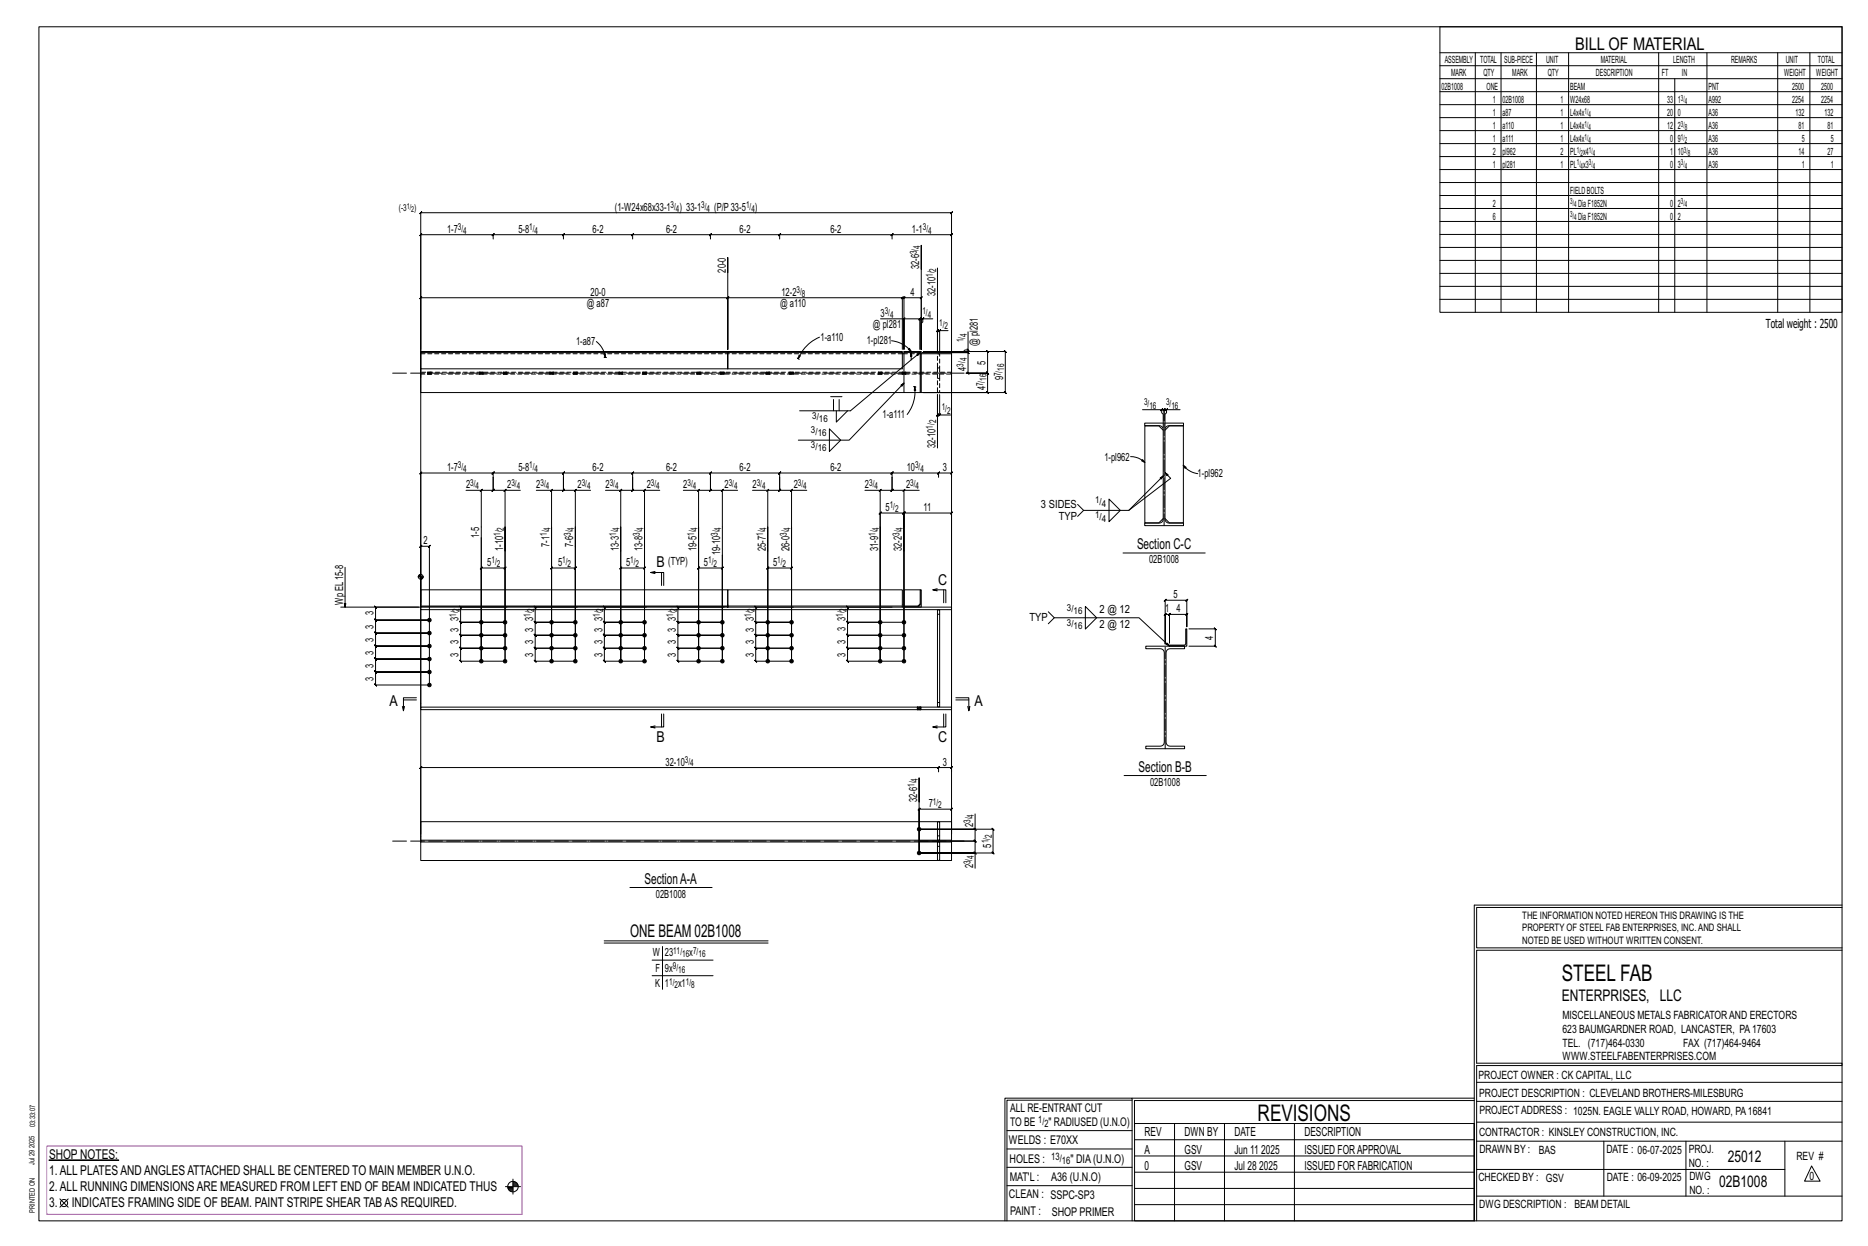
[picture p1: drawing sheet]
<svg xmlns="http://www.w3.org/2000/svg" width="914mm" height="610mm" viewBox="0 0 914 610" stroke-linecap="round" stroke-linejoin="round" font-family="sans-serif">
<g fill="#000" stroke="#000" stroke-width=".49">
<path d="M24 568h34z"/>
<circle cx="210" cy="303" r=".9"/>
<circle cx="210" cy="310" r=".9"/>
<circle cx="210" cy="316" r=".9"/>
<circle cx="236" cy="311" r=".9"/>
<circle cx="236" cy="317" r=".9"/>
<circle cx="236" cy="304" r=".9"/>
<circle cx="247" cy="311" r=".9"/>
<circle cx="247" cy="304" r=".9"/>
<circle cx="247" cy="317" r=".9"/>
<circle cx="270" cy="311" r=".9"/>
<circle cx="270" cy="304" r=".9"/>
<circle cx="270" cy="317" r=".9"/>
<circle cx="282" cy="311" r=".9"/>
<circle cx="282" cy="317" r=".9"/>
<circle cx="282" cy="304" r=".9"/>
<circle cx="304" cy="311" r=".9"/>
<circle cx="304" cy="317" r=".9"/>
<circle cx="304" cy="304" r=".9"/>
<circle cx="315" cy="304" r=".9"/>
<circle cx="315" cy="311" r=".9"/>
<circle cx="315" cy="317" r=".9"/>
<circle cx="342" cy="311" r=".9"/>
<circle cx="342" cy="317" r=".9"/>
<circle cx="342" cy="304" r=".9"/>
<circle cx="354" cy="304" r=".9"/>
<circle cx="354" cy="311" r=".9"/>
<circle cx="354" cy="317" r=".9"/>
<circle cx="376" cy="304" r=".9"/>
<circle cx="376" cy="317" r=".9"/>
<circle cx="376" cy="311" r=".9"/>
<circle cx="387" cy="311" r=".9"/>
<circle cx="387" cy="317" r=".9"/>
<circle cx="387" cy="304" r=".9"/>
<circle cx="431" cy="311" r=".9"/>
<circle cx="431" cy="304" r=".9"/>
<circle cx="431" cy="317" r=".9"/>
<circle cx="442" cy="311" r=".9"/>
<circle cx="442" cy="304" r=".9"/>
<circle cx="442" cy="317" r=".9"/>
<circle cx="210" cy="329" r=".9"/>
<circle cx="210" cy="335" r=".9"/>
<circle cx="210" cy="322" r=".9"/>
<circle cx="236" cy="323" r=".9"/>
<circle cx="247" cy="323" r=".9"/>
<circle cx="270" cy="323" r=".9"/>
<circle cx="282" cy="323" r=".9"/>
<circle cx="304" cy="323" r=".9"/>
<circle cx="315" cy="323" r=".9"/>
<circle cx="342" cy="323" r=".9"/>
<circle cx="354" cy="323" r=".9"/>
<circle cx="376" cy="323" r=".9"/>
<circle cx="387" cy="323" r=".9"/>
<circle cx="431" cy="323" r=".9"/>
<circle cx="442" cy="323" r=".9"/>
<circle cx="450" cy="406" r=".9"/>
<circle cx="450" cy="417" r=".9"/>
</g>
<g fill="none" stroke="#000" stroke-width=".49">
<path d="M19 13h883v584h-883zM705 13h197v140h-197zM705 26h197M705 32h197M705 39h197M722 26v127M735 26v127M752 26v127M768 26v127M812 26v127M820 39v114M836 26v127"/>
<path d="M870 26v127M886 26v127M705 45h197M705 51h197M705 58h197M705 64h197M705 70h197M705 77h197M705 83h197M705 89h197M705 96h197M241 117l1-3-1 1h-35v-1l-1 1h1v70"/>
<path d="M241 115h35h-1l1-1v3M242 114l-1 1zM276 115h34h-1l1-1v3M276 114l-1 1zM310 115h38h-1l1-1v3M310 114l-1 1zM348 115h34h-1l1-1v3M348 114l-1 1zM382 115h55h-1l1-1v3M382 114l-1 1zM437 115h29h-1l1-1v3M437 114l-1 1z"/>
<path d="M705 102h197M705 108h197M705 115h197M356 133v-7v45M451 132v-12v51v-13l1-1v-1h5M459 131v41v-10h-1l1-1v1h1M705 121h197M705 127h197M705 134h197M431 156h11v15v-25l1-1-1 1h9h-1l1-1v1v25M442 156h8l1-1-1 1v15v-15l1-1-1 1h2M443 155l-1 1z"/>
<path d="M452 155l-1 1zM705 140h197M705 146h197M206 172h150v1h-150zM206 173v7h236v-7M206 171v-25h-1l1-1v1h150l1-1-1 1v25v-25l1-1-1 1h86h-1l1-1v1v25M292 167a12 12 0 0 1 4 8M296 173v2zM296 175h.1M296 175h1M356 173v7zM356 172h86v1h-86z"/>
<path d="M390 175h1M391 175v1M391 174h1l-1 1zM401 165a19 19 0 0 0-10 10M436 167a14 14 0 0 1 10 5M442 173h.1M442 173h8v-1h-8v20h8M445 171v-1l1 2zM446 173v3l4-3M446 176l-30 25h-25M450 172h1v20h-1zM451 173h15v19h-15"/>
<path d="M452 172h40v-1l1 1h-1v20l1 1-1-1h-40h31l1 1-1-1v-9h1l-1-1v1h-10h10h1l-1-1v1v-11h1l-1-1v1zM460 161l-1 1zM464 162h-4v10M473 171l1 1zM474 171v2l-1-1 1 1h-23h23l-1-1 1 1v10l-1-1 1 1h-1M474 162v9h-2v1h-20M206 180v12h236M209 182h.1M209 183h.1M211 182h.1M211 183h.1M235 182h.1"/>
<path d="M235 183h.1M236 182h.1M236 183h.1M246 182h.1M246 183h.1M248 182h.1M248 183h.1M269 182h.1M269 183h.1M271 182h.1M271 183h.1M281 182h.1"/>
<path d="M281 183h.1M282 182h.1M282 183h.1M303 182h.1M303 183h.1M305 182h.1M305 183h.1M315 182h.1M315 183h.1M316 182h.1M316 183h.1M341 182h.1"/>
<path d="M341 183h.1M343 182h.1M343 183h.1M353 182h.1M353 183h.1M354 182h.1M354 183h.1M375 182h.1M375 183h.1M377 182h.1M377 183h.1M387 182h.1"/>
<path d="M387 183h.1M388 182h.1M388 183h.1M407 194h5M408 195v6M411 195v6M430 182h.1M430 183h.1M432 182h.1M432 183h.1M442 182h.1M442 183h.1"/>
<path d="M442 187l-26 28h-25M443 182h.1M443 183h.1M447 189h1M448 189v2zM448 189a18 18 0 0 1-4 14M448 189h.1M460 193v10h5M572 200l-1 1zM406 210l6 5-6 6zM409 201v6l6-6M460 203h-1l-1 1 1-1v-10v26"/>
<path d="M460 203l-1 1zM559 200h10v2v1v6M560 207h19v1h-8l-1 2v44l1 2h8v1h-19v-1h8l1-2v-44l-1-2h-8zM569 200l-1 1 1-1zM569 200h1l-1 1 1-1v6v-6l-1 1 1-1h1M569 210l-2-2h-7v48h7l2-2M570 210l2-2h7v48h-7l-2-2M578 200h-7v2l-1 1v6M228 240h8v83M236 240h-1l1-1zM241 234v6l1-1-1 1h-5M241 234v6l1-1-1 1h6"/>
<path d="M241 234l1-3-1 1v-1h-35l-1 1 1-1v66M241 231h35l-1 1 1-1v3M242 231l-1 1zM247 240l1-1-1 1zM255 240h-8v64M263 240h7v18M270 240h-1l1-1zM276 234v6v-1l-1 1h1h-6M276 234v6h-1l1-1v1h6M276 231h34l-1 1 1-1v3M276 231l-1 1zM282 240v-1l-1 1z"/>
<path d="M289 240h-7v18M296 240h8v18M304 239l-1 1zM310 234v6v-1l-1 1h1h-6M310 234v6h-1l1-1v1h5M310 231h38l-1 1 1-1v3M310 231l-1 1zM315 240l1-1zM323 240h-8v18M334 240h8v18M342 240h-1l1-1zM348 234v6v-1l-1 1h1h-6"/>
<path d="M348 234v6h-1l1-1v1h6M348 231h34l-1 1 1-1v3M348 231l-1 1zM354 240v-1l-1 1zM361 240h-7v83M368 240h8v18M376 240v-1l-1 1zM382 234v6v-1l-1 1h1h-6M382 234v6h-1l1-1v1h5M382 231h55l-1 1 1-1v3M382 231l-1 1zM387 240l1-1-1 1z"/>
<path d="M395 240h-8v18M423 240h8v18v-7h-1l1-1v1h11l1-1-1 1v7v-7l1-1-1 1h24h-1l1-1v1v45M431 240h-1l1-1zM437 234v6v-1l-1 1h1h-6M437 234v6h-1l1-1v1h5M437 231h22v1l1-1-1 3M437 231l-1 1zM443 239l-1 1zM450 240h-8v18M459 231h7l-1 1 1-1v3M460 231l-1 1zM553 223l4 1 3 2"/>
<path d="M559 225l1 1-1-1zM569 233l-16 17h-23l-3-3M570 231l3 3-20 16M579 228l2 1h-1zM579 228a11 11 0 0 0 7 4M270 258v65zM304 258v65zM342 258v65zM376 258v65zM431 258v65zM530 250l-3 3M543 244l5 6-5 5z"/>
<path d="M169 278v19M236 263v60v-45h-1l1-1v1h11l1-1-1 1v45M247 270v-12v65M321 280h-2M442 270v53zM550 271h40M205 282h2M205 282h.1M205 281v1M206 281v1M206 295v-28l-1 1 1-1h4v1l1-1h-1v68h-26v1l-1-1h1v-6l-1-1 1 1h26h-26l-1-1 1 1v-7v1l-1-1h1h26h-26v1l-1-1h1v-6v1l-1-1h1h26h-26v1l-1-1h1v-6l-1-1 1 1h26h-26l-1-1 1 1v-7v1l-1-1h1h26h-26v1l-1-1h1v-6v1l-1-1h1h21M206 296v-7h150v8h-150h260v1h-260v-1h-39"/>
<path d="M206 281v16M206 298v48M206 282v1M207 282v1M248 297h-23l1 1-1-1v7l1 1-1-1h22h-22l1 1-1-1v7v-1l1 1h-1h22h-22v-1l1 1h-1v6l1 1-1-1h22h-22l1 1-1-1v6l1 1-1-1h22M283 297h-21h-1l1 1v-1v7h-1l1 1v-1h20h-20h-1l1 1v-1v7l-1-1 1 1h20h-20l-1-1 1 1v6h-1l1 1v-1h20h-20h-1l1 1v-1v6h-1l1 1v-1h20M316 297h-20h-1l1 1v-1v7h-1l1 1v-1h19h-19h-1l1 1v-1v7l-1-1 1 1h19h-19l-1-1 1 1v6h-1l1 1v-1h19h-19h-1l1 1v-1v6h-1l1 1v-1h19M321 281l-2-1h6v6M324 280v6M354 297h-22h-1l1 1v-1v7h-1l1 1v-1h22h-22h-1l1 1v-1v7l-1-1 1 1h22h-22l-1-1 1 1v6h-1l1 1v-1h22h-22h-1l1 1v-1v6h-1l1 1v-1h22M388 297h-18h-1l1 1v-1v7h-1l1 1v-1h17h-17h-1l1 1v-1v7l-1-1 1 1h17h-17l-1-1 1 1v6h-1l1 1v-1h17h-17h-1l1 1v-1v6h-1l1 1v-1h17M437 297h-22h-1l1 1v-1v7h-1l1 1v-1h16"/>
<path d="M442 297v-8h-86v8h86M450 289h1v8h-9l8-1zM450 289h-8v8M450 295l-1 2M459 289h-2h6v6M459 288l-2 1M459 298h1v48h-1zM462 289v6M466 298v48M513 299l3 3h42l14 14M531 297l6 5-6 6zM570 294l1-1-1 1h11h-1l1-1v1v13v-6v-1l-1 1h1h-9l1-1-1 1v14v-14l1-1-1 1h-2l1-1-1 1v14v-21z"/>
<path d="M282 304v-46v65M315 304v-46v65M387 304v-46v65M431 311h-16l-1-1 1 1v-7v1l-1-1h1h27v-46v65h-27v1l-1-1h1v-6v1l-1-1h1h27M442 311h-27l-1-1 1 1v6h-1l1 1v-1h16M516 302l-3 3M561 316h19v1l-8 1-1 1v44l1 2h8v1h-19v-1h8l1-2v-44l-1-1-8-1zM572 316l8-1v-7h1v8h-9zM582 308h13l-1-1 1 1v8h-1l1 1v-1h-13M270 323v-45h-1l1-1v1h12h-1l1-1v1v45M304 323v-45h-1l1-1v1h11l1-1-1 1v45M342 323v-45h-1l1-1v1h12h-1l1-1v1v45"/>
<path d="M376 323v-45h-1l1-1v1h11l1-1-1 1v45M197 346v2M197 342h7M204 341h-7v7l1-2M206 346h260v1h-260zM321 355l-2 1M324 349v7M325 349v7h-6h2M449 346h.1M449 347h.1M451 346h.1M451 347h.1"/>
<path d="M459 355l-2 1M462 349v7M463 349v7h-6h2M468 341h6v7l1-2M468 342h6M474 346v2M459 378l1-3-1 1h-253v-1l-1 1h1v45h260v-9M459 376h7h-1l1-1v3M460 375l-1 1zM550 379h40M450 392v-11v36v-21h-1l1-1v1h16h-1l1-1v1v12v-304l-1 1 1-1h-260l-1 1 1-1v304M477 398v8h-27h36v-1l1 1h-1v11l1 1-1-1h-36h27v8"/>
<path d="M206 411h260v1h-260zM206 411v-9h260v9M459 412h1v9h-1zM459 402h1v9h-1zM477 417l1 1zM477 405l1 1zM477 406v6v-1l1 1h-1h-27h27v-1l1 1h-1v5M308 434h41M722 443v154M722 443h180M902 444h-179v20h179M296 460h80"/>
<path d="M296 461h80M319 470h30M319 477h30M324 463v21M902 465h-179v55h179v1h-179v76M554 538h-61v59M554 537h168M722 538h-167v13M723 539h179M723 530h179M493 553h61M555 550h167v47h-167z"/>
<path d="M555 558h167M575 550v47M599 550v47M634 550v47M723 549h179M723 558h179M785 558v27M825 558v27M874 558v27M251 577v7M251 579h2M251 580h3"/>
<path d="M251 578h2M493 571h61M493 562h61M555 573h167M555 566h167M723 572h151M887 570l4 8h-8zM29 587l4 4M33 587l-4 4M247 581h8M249 581h2M249 582h2"/>
<path d="M250 583h1M492 597v-60h62v60M493 580h61M555 589h167M555 581h167M723 585h179"/>
<circle cx="206" cy="282" r="1.2"/>
<circle cx="31" cy="589" r="1.8"/>
<circle cx="251" cy="581" r="2.6"/>
</g>
<path d="M23 561h233v33h-233z" fill="none" stroke="#f0f" stroke-width=".5"/>
<g fill="none" stroke="#000" stroke-width=".49" stroke-dasharray="2 1.4">
<path d="M442 173h-236M449 172v1M451 173h-9M459 173h1v7h-1zM206 183h260M209 182h.1M209 182v1M209 183h.1M210 183v-1M210 182v1zM210 183l1-1M210 182h1"/>
<path d="M211 183v-1M211 183h.1M235 182h.1M235 182v1M235 183h.1M235 183v-1M235 182l1 1zM236 183v-1M236 182h.1M236 183h.1M246 182h.1M246 182v1"/>
<path d="M246 183h.1M247 183v-1M247 182v1zM247 183l1-1M247 182h1M248 183v-1M248 183h.1M269 182h.1M269 182v1M269 183h.1M269 183v-1M270 182v1z"/>
<path d="M270 183v-1M270 183l1-1M270 182h.1M271 183v-1M271 183h.1M281 182h.1M281 182v1M281 183h.1M281 183v-1M281 182l1 1zM282 183v-1M282 182h.1"/>
<path d="M282 183h.1M303 182h.1M303 182v1M303 183h.1M303 183v-1M304 182v1zM304 183v-1M304 182h.1M304 183l1-1M305 183v-1M305 183h.1M315 182h.1"/>
<path d="M315 182v1M315 183h.1M315 183v-1M315 182v1zM315 183l1-1M315 182h1M316 183v-1M316 183h.1M341 182h.1M341 182v1M341 183h.1M341 183v-1"/>
<path d="M342 182v1zM342 183v-1M342 183l1-1M342 182h.1M343 183v-1M343 183h.1M353 182h.1M353 182v1M353 183h.1M353 183v-1M353 182l1 1zM354 183v-1"/>
<path d="M354 182h.1M354 183h.1M375 182h.1M375 182v1M375 183h.1M375 183v-1M375 182l1 1zM376 183v-1M376 182h.1M376 183l1-1M377 183v-1M377 183h.1"/>
<path d="M387 182h.1M387 182v1M387 183h.1M387 183v-1M387 182v1zM387 183l1-1M387 182h1M388 183v-1M388 183h.1M430 182h.1M430 182v1M430 183h.1"/>
<path d="M430 183v-1M431 182v1zM431 183v-1M431 182h.1M431 183l1-1M432 183v-1M432 183h.1M442 182h.1M442 182v1M442 183h.1M442 183v-1M442 182v1z"/>
<path d="M442 183l1-1M442 182h1M443 183v-1M443 183h.1M459 185h1v7h-1zM459 183v2M459 180v2M460 185v-2M460 182v-2M466 182h-260M459 301h1M449 346h.1"/>
<path d="M449 346v1M449 347h.1M449 347v-1M450 346v1zM450 347v-1M450 347l1-1M450 346h.1M451 347v-1M451 347h.1M460 344h-1M459 414h1M460 409h-1"/>
</g>
<path d="M192 183h280M192 412h280" fill="none" stroke="#000" stroke-width=".49" stroke-dasharray="6.8 1 0 1"/>
<path d="M570 257v-50M570 366v-50" fill="none" stroke="#000" stroke-width=".49" stroke-dasharray="5.8 1 1 1"/>
<g font-size="11.2">
<text x="764" y="480">STEEL FAB</text>
<text x="616" y="548">REVISIONS</text>
</g>
<g font-size="8.6">
<text x="771" y="24">BILL OF MATERIAL</text>
<text x="308" y="458">ONE BEAM 02B1008</text>
</g>
<g font-size="7.9">
<text x="765" y="490">ENTERPRISES, LLC</text>
<text x="846" y="569">25012</text>
<text x="842" y="581">02B1008</text>
</g>
<g font-size="7.3">
<text x="557" y="269">Section C-C</text>
<text x="321" y="278">B</text>
<text x="459" y="286">C</text>
<text x="191" y="345">A</text>
<text x="477" y="345">A</text>
<text x="321" y="363">B</text>
<text x="459" y="363">C</text>
<text x="557" y="378">Section B-B</text>
<text x="315" y="432">SectionA-A</text>
</g>
<g font-size="6.6">
<text x="24" y="567">SHOP NOTES:</text>
<text x="24" y="575">1.ALL PLATESANDANGLESATTACHED SHALL BE CENTERED TO MAIN MEMBER U.N.O.</text>
<text x="24" y="583">2.ALL RUNNING DIMENSIONSARE MEASURED FROM LEFT END OF BEAM INDICATED THUS</text>
<text x="24" y="591">3.</text>
<text x="35" y="591">INDICATES FRAMING SIDE OF BEAM. PAINT STRIPE SHEAR TABAS REQUIRED.</text>
</g>
<g font-size="6.1">
<text x="864" y="161">Total weight : 2500</text>
<text x="560" y="556">REV</text>
<text x="580" y="556">DWN BY</text>
<text x="604" y="556">DATE</text>
<text x="639" y="556">DESCRIPTION</text>
<text x="560" y="564">A</text>
<text x="580" y="564">GSV</text>
<text x="604" y="564">Jun 11</text>
<text x="617" y="564">2025</text>
<text x="639" y="564">ISSUED FORAPPROVAL</text>
<text x="560" y="572">0</text>
<text x="580" y="572">GSV</text>
<text x="604" y="572">Jul 28</text>
<text x="616" y="572">2025</text>
<text x="639" y="572">ISSUED FOR FABRICATION</text>
</g>
<g font-size="5.9">
<text x="494" y="560">WELDS : E70XX</text>
<text x="494" y="569">HOLES :</text>
<text x="524" y="569">&quot; DIA(U.N.O)</text>
<text x="494" y="578">MAT'L :</text>
<text x="515" y="578">A36 (U.N.O)</text>
<text x="494" y="586">CLEAN : SSPC-SP3</text>
<text x="495" y="595">PAINT :</text>
<text x="515" y="595">SHOP PRIMER</text>
</g>
<g font-size="5.8">
<text x="494" y="544">ALL RE-ENTRANT CUT</text>
<text x="494" y="551">TO BE</text>
<text x="513" y="551">&quot; RADIUSED (U.N.O)</text>
</g>
<g font-size="5.6">
<text x="765" y="499">MISCELLANEOUS METALS FABRICATORAND ERECTORS</text>
<text x="765" y="505">623 BAUMGARDNER ROAD, LANCASTER, PA17603</text>
<text x="765" y="512">TEL. (717)464-0330</text>
<text x="824" y="512">FAX (717)464-9464</text>
<text x="765" y="519">WWW.STEELFABENTERPRISES.COM</text>
<text x="724" y="528">PROJECT OWNER : CK CAPITAL, LLC</text>
<text x="724" y="537">PROJECT DESCRIPTION : CLEVELAND BROTHERS-MILESBURG</text>
<text x="724" y="545">PROJECTADDRESS : 1025N. EAGLE VALLY ROAD, HOWARD, PA16841</text>
<text x="724" y="556">CONTRACTOR : KINSLEY CONSTRUCTION, INC.</text>
<text x="724" y="564">DRAWN BY :</text>
<text x="753" y="564">BAS</text>
<text x="786" y="564">DATE : 06-07-2025</text>
<text x="827" y="564">PROJ.</text>
<text x="879" y="568">REV #</text>
<text x="827" y="571">NO. :</text>
<text x="724" y="578">CHECKED BY : GSV</text>
<text x="787" y="578">DATE : 06-09-2025</text>
<text x="827" y="578">DWG</text>
<text x="886" y="578">0</text>
<text x="827" y="584">NO. :</text>
<text x="724" y="591">DWG DESCRIPTION : BEAM DETAIL</text>
</g>
<g font-size="5.5">
<text x="301" y="103">(1-W24x68x33-1</text>
<text x="333" y="103">) 33-1</text>
<text x="350" y="103">(P/P33-5</text>
<text x="370" y="103">)</text>
<text x="219" y="114">1-7</text>
<text x="254" y="114">5-8</text>
<text x="290" y="114">6-2</text>
<text x="326" y="114">6-2</text>
<text x="362" y="114">6-2</text>
<text x="406" y="114">6-2</text>
<text x="446" y="114">1-1</text>
<text x="450" y="132" transform="rotate(-90 450 132)">32-6</text>
<text x="355" y="133" transform="rotate(-90 355 133)">20-0</text>
<text x="289" y="145">20-0</text>
<text x="383" y="145">12-2</text>
<text x="446" y="145">4</text>
<text x="458" y="145" transform="rotate(-90 458 145)">32-10</text>
<text x="287" y="150">@ a87</text>
<text x="382" y="150">@ a110</text>
<text x="431" y="155">3</text>
<text x="427" y="161">@ pl281</text>
<text x="402" y="167">1-a110</text>
<text x="282" y="169">1-a87</text>
<text x="424" y="168">1-pl281</text>
<text x="479" y="169" transform="rotate(-90 479 169)">@ pl281</text>
<text x="482" y="178" transform="rotate(-90 482 178)">5</text>
<text x="473" y="181" transform="rotate(-90 473 181)">4</text>
<text x="482" y="191" transform="rotate(-90 482 191)">4</text>
<text x="491" y="186" transform="rotate(-90 491 186)">9</text>
<text x="432" y="205">1-a111</text>
<text x="458" y="219" transform="rotate(-90 458 219)">32-10</text>
<text x="541" y="225">1-pl962</text>
<text x="219" y="230">1-7</text>
<text x="254" y="230">5-8</text>
<text x="290" y="230">6-2</text>
<text x="326" y="230">6-2</text>
<text x="362" y="230">6-2</text>
<text x="406" y="230">6-2</text>
<text x="444" y="230">10</text>
<text x="462" y="230">3</text>
<text x="586" y="233">1-pl962</text>
<text x="228" y="239">2</text>
<text x="248" y="239">2</text>
<text x="263" y="239">2</text>
<text x="283" y="239">2</text>
<text x="296" y="239">2</text>
<text x="317" y="239">2</text>
<text x="334" y="239">2</text>
<text x="355" y="239">2</text>
<text x="368" y="239">2</text>
<text x="389" y="239">2</text>
<text x="423" y="239">2</text>
<text x="444" y="239">2</text>
<text x="433" y="250">5</text>
<text x="452" y="250">11</text>
<text x="510" y="249">3 SIDES</text>
<text x="518" y="254">TYP</text>
<text x="235" y="263" transform="rotate(-90 235 263)">1-5</text>
<text x="207" y="266">2</text>
<text x="246" y="270" transform="rotate(-90 246 270)">1-10</text>
<text x="269" y="268" transform="rotate(-90 269 268)">7-1</text>
<text x="281" y="268" transform="rotate(-90 281 268)">7-6</text>
<text x="303" y="270" transform="rotate(-90 303 270)">13-3</text>
<text x="315" y="270" transform="rotate(-90 315 270)">13-8</text>
<text x="341" y="270" transform="rotate(-90 341 270)">19-5</text>
<text x="375" y="270" transform="rotate(-90 375 270)">25-7</text>
<text x="386" y="270" transform="rotate(-90 386 270)">26-0</text>
<text x="430" y="270" transform="rotate(-90 430 270)">31-9</text>
<text x="442" y="270" transform="rotate(-90 442 270)">32-2</text>
<text x="353" y="272" transform="rotate(-90 353 272)">19-10</text>
<text x="562" y="276">02B1008</text>
<text x="239" y="277">5</text>
<text x="273" y="277">5</text>
<text x="306" y="277">5</text>
<text x="327" y="276">(TYP)</text>
<text x="345" y="277">5</text>
<text x="378" y="277">5</text>
<text x="575" y="293">5</text>
<text x="168" y="296" transform="rotate(-90 168 296)">Wp EL15-8</text>
<text x="570" y="300">1</text>
<text x="576" y="300">4</text>
<text x="183" y="301" transform="rotate(-90 183 301)">3</text>
<text x="224" y="304" transform="rotate(-90 224 304)">3</text>
<text x="261" y="304" transform="rotate(-90 261 304)">3</text>
<text x="295" y="304" transform="rotate(-90 295 304)">3</text>
<text x="331" y="304" transform="rotate(-90 331 304)">3</text>
<text x="369" y="304" transform="rotate(-90 369 304)">3</text>
<text x="414" y="304" transform="rotate(-90 414 304)">3</text>
<text x="504" y="304">TYP</text>
<text x="538" y="300">2 @ 12</text>
<text x="183" y="308" transform="rotate(-90 183 308)">3</text>
<text x="224" y="309" transform="rotate(-90 224 309)">3</text>
<text x="261" y="309" transform="rotate(-90 261 309)">3</text>
<text x="295" y="309" transform="rotate(-90 295 309)">3</text>
<text x="331" y="309" transform="rotate(-90 331 309)">3</text>
<text x="369" y="309" transform="rotate(-90 369 309)">3</text>
<text x="414" y="309" transform="rotate(-90 414 309)">3</text>
<text x="538" y="307">2 @ 12</text>
<text x="183" y="314" transform="rotate(-90 183 314)">3</text>
<text x="224" y="315" transform="rotate(-90 224 315)">3</text>
<text x="261" y="315" transform="rotate(-90 261 315)">3</text>
<text x="295" y="315" transform="rotate(-90 295 315)">3</text>
<text x="331" y="315" transform="rotate(-90 331 315)">3</text>
<text x="369" y="315" transform="rotate(-90 369 315)">3</text>
<text x="414" y="315" transform="rotate(-90 414 315)">3</text>
<text x="594" y="313" transform="rotate(-90 594 313)">4</text>
<text x="183" y="320" transform="rotate(-90 183 320)">3</text>
<text x="224" y="321" transform="rotate(-90 224 321)">3</text>
<text x="261" y="321" transform="rotate(-90 261 321)">3</text>
<text x="295" y="321" transform="rotate(-90 295 321)">3</text>
<text x="331" y="321" transform="rotate(-90 331 321)">3</text>
<text x="369" y="321" transform="rotate(-90 369 321)">3</text>
<text x="414" y="321" transform="rotate(-90 414 321)">3</text>
<text x="183" y="327" transform="rotate(-90 183 327)">3</text>
<text x="183" y="333" transform="rotate(-90 183 333)">3</text>
<text x="326" y="375">32-10</text>
<text x="462" y="375">3</text>
<text x="563" y="384">02B1008</text>
<text x="449" y="392" transform="rotate(-90 449 392)">32-6</text>
<text x="455" y="395">7</text>
<text x="476" y="405" transform="rotate(-90 476 405)">2</text>
<text x="485" y="415" transform="rotate(-90 485 415)">5</text>
<text x="476" y="425" transform="rotate(-90 476 425)">2</text>
<text x="321" y="439">02B1008</text>
<text x="320" y="468">W</text>
<text x="325" y="468">23</text>
<text x="337" y="468">x</text>
<text x="321" y="475">F</text>
<text x="325" y="475">9x</text>
<text x="321" y="483">K</text>
<text x="325" y="483">1</text>
<text x="332" y="483">x1</text>
</g>
<g font-size="5">
<text x="745" y="450">THE INFORMATION NOTED HEREON THIS DRAWING IS THE</text>
<text x="745" y="456">PROPERTY OF STEEL FAB ENTERPRISES, INC.AND SHALL</text>
<text x="745" y="462">NOTED BE USED WITHOUT WRITTEN CONSENT.</text>
<text x="508" y="550">1/</text>
<text x="511" y="551">2</text>
<text x="515" y="568">13/</text>
<text x="520" y="570">16</text>
</g>
<g font-size="4.9">
<text x="707" y="31">ASSEMBLY</text>
<text x="725" y="31">TOTAL</text>
<text x="736" y="31">SUB-PIECE</text>
<text x="757" y="31">UNIT</text>
<text x="784" y="31">MATERIAL</text>
<text x="819" y="31">LENGTH</text>
<text x="847" y="31">REMARKS</text>
<text x="874" y="31">UNIT</text>
<text x="890" y="31">TOTAL</text>
<text x="710" y="37">MARK</text>
<text x="726" y="37">QTY</text>
<text x="740" y="37">MARK</text>
<text x="758" y="37">QTY</text>
<text x="781" y="37">DESCRIPTION</text>
<text x="814" y="37">FT</text>
<text x="823" y="37">IN</text>
<text x="873" y="37">WEIGHT</text>
<text x="889" y="37">WEIGHT</text>
<text x="706" y="44">02B1008</text>
<text x="728" y="44">ONE</text>
<text x="769" y="44">BEAM</text>
<text x="836" y="44">PNT</text>
<text x="877" y="44">2500</text>
<text x="891" y="44">2500</text>
<text x="731" y="50">1</text>
<text x="736" y="50">02B1008</text>
<text x="764" y="50">1</text>
<text x="769" y="50">W24x68</text>
<text x="816" y="50">33</text>
<text x="821" y="50">1</text>
<text x="836" y="50">A992</text>
<text x="877" y="50">2254</text>
<text x="891" y="50">2254</text>
<text x="731" y="57">1</text>
<text x="736" y="57">a87</text>
<text x="764" y="57">1</text>
<text x="769" y="57">L4x4x</text>
<text x="816" y="57">20</text>
<text x="821" y="57">0</text>
<text x="836" y="57">A36</text>
<text x="879" y="57">132</text>
<text x="893" y="57">132</text>
<text x="731" y="63">1</text>
<text x="736" y="63">a110</text>
<text x="764" y="63">1</text>
<text x="769" y="63">L4x4x</text>
<text x="816" y="63">12</text>
<text x="821" y="63">2</text>
<text x="836" y="63">A36</text>
<text x="880" y="63">81</text>
<text x="895" y="63">81</text>
<text x="731" y="69">1</text>
<text x="736" y="69">a111</text>
<text x="764" y="69">1</text>
<text x="769" y="69">L4x4x</text>
<text x="818" y="69">0</text>
<text x="821" y="69">9</text>
<text x="836" y="69">A36</text>
<text x="882" y="69">5</text>
<text x="896" y="69">5</text>
<text x="731" y="76">2</text>
<text x="736" y="76">pl962</text>
<text x="764" y="76">2</text>
<text x="769" y="76">PL x4</text>
<text x="818" y="76">1</text>
<text x="821" y="76">10</text>
<text x="836" y="76">A36</text>
<text x="880" y="76">14</text>
<text x="895" y="76">27</text>
<text x="731" y="82">1</text>
<text x="736" y="82">pl281</text>
<text x="764" y="82">1</text>
<text x="769" y="82">PL x3</text>
<text x="818" y="82">0</text>
<text x="821" y="82">3</text>
<text x="836" y="82">A36</text>
<text x="882" y="82">1</text>
<text x="896" y="82">1</text>
<text x="769" y="95">FIELDBOLTS</text>
<text x="731" y="101">2</text>
<text x="772" y="101">DiaF1852N</text>
<text x="818" y="101">0</text>
<text x="821" y="101">2</text>
<text x="731" y="107">6</text>
<text x="772" y="107">DiaF1852N</text>
<text x="818" y="107">0</text>
<text x="821" y="107">2</text>
</g>
<g font-size="4.7">
<text x="328" y="102">3/</text>
<text x="343" y="102">3/</text>
<text x="365" y="102">1/</text>
<text x="195" y="103">(-3</text>
<text x="203" y="103">)</text>
<text x="331" y="103">4</text>
<text x="346" y="103">4</text>
<text x="368" y="103">4</text>
<text x="224" y="113">3/</text>
<text x="259" y="113">1/</text>
<text x="452" y="113">3/</text>
<text x="227" y="114">4</text>
<text x="262" y="114">4</text>
<text x="454" y="114">4</text>
<text x="449" y="124" transform="rotate(-90 449 124)">3/</text>
<text x="450" y="122" transform="rotate(-90 450 122)">4</text>
<text x="457" y="135" transform="rotate(-90 457 135)">1/</text>
<text x="458" y="133" transform="rotate(-90 458 133)">2</text>
<text x="390" y="143">3/</text>
<text x="393" y="145">8</text>
<text x="433" y="154">3/</text>
<text x="436" y="155">4</text>
<text x="451" y="154">1/</text>
<text x="454" y="155">4</text>
<text x="460" y="160">1/</text>
<text x="462" y="161">2</text>
<text x="472" y="167" transform="rotate(-90 472 167)">1/</text>
<text x="473" y="165" transform="rotate(-90 473 165)">4</text>
<text x="472" y="179" transform="rotate(-90 472 179)">3/</text>
<text x="473" y="177" transform="rotate(-90 473 177)">4</text>
<text x="490" y="184" transform="rotate(-90 490 184)">7/</text>
<text x="492" y="181" transform="rotate(-90 492 181)">16</text>
<text x="481" y="189" transform="rotate(-90 481 189)">7/</text>
<text x="483" y="186" transform="rotate(-90 483 186)">16</text>
<text x="461" y="201">1/</text>
<text x="464" y="202">2</text>
<text x="560" y="198">3/</text>
<text x="563" y="200">16</text>
<text x="571" y="198">3/</text>
<text x="573" y="200">16</text>
<text x="398" y="205">3/</text>
<text x="401" y="206">16</text>
<text x="457" y="210" transform="rotate(-90 457 210)">1/</text>
<text x="458" y="207" transform="rotate(-90 458 207)">2</text>
<text x="397" y="212">3/</text>
<text x="400" y="214">16</text>
<text x="397" y="219">3/</text>
<text x="400" y="221">16</text>
<text x="224" y="229">3/</text>
<text x="227" y="231">4</text>
<text x="259" y="229">1/</text>
<text x="262" y="231">4</text>
<text x="448" y="229">3/</text>
<text x="451" y="231">4</text>
<text x="230" y="238">3/</text>
<text x="233" y="239">4</text>
<text x="250" y="238">3/</text>
<text x="253" y="239">4</text>
<text x="265" y="238">3/</text>
<text x="267" y="239">4</text>
<text x="285" y="238">3/</text>
<text x="287" y="239">4</text>
<text x="298" y="238">3/</text>
<text x="301" y="239">4</text>
<text x="319" y="238">3/</text>
<text x="321" y="239">4</text>
<text x="337" y="238">3/</text>
<text x="339" y="239">4</text>
<text x="357" y="238">3/</text>
<text x="359" y="239">4</text>
<text x="370" y="238">3/</text>
<text x="373" y="239">4</text>
<text x="391" y="238">3/</text>
<text x="393" y="239">4</text>
<text x="425" y="238">3/</text>
<text x="428" y="239">4</text>
<text x="446" y="238">3/</text>
<text x="448" y="239">4</text>
<text x="436" y="249">1/</text>
<text x="438" y="250">2</text>
<text x="536" y="246">1/</text>
<text x="539" y="248">4</text>
<text x="536" y="254">1/</text>
<text x="539" y="255">4</text>
<text x="245" y="262" transform="rotate(-90 245 262)">1/</text>
<text x="247" y="260" transform="rotate(-90 247 260)">2</text>
<text x="268" y="262" transform="rotate(-90 268 262)">1/</text>
<text x="269" y="260" transform="rotate(-90 269 260)">4</text>
<text x="279" y="262" transform="rotate(-90 279 262)">3/</text>
<text x="281" y="260" transform="rotate(-90 281 260)">4</text>
<text x="302" y="262" transform="rotate(-90 302 262)">1/</text>
<text x="303" y="260" transform="rotate(-90 303 260)">4</text>
<text x="313" y="262" transform="rotate(-90 313 262)">3/</text>
<text x="315" y="260" transform="rotate(-90 315 260)">4</text>
<text x="340" y="262" transform="rotate(-90 340 262)">1/</text>
<text x="341" y="260" transform="rotate(-90 341 260)">4</text>
<text x="351" y="262" transform="rotate(-90 351 262)">3/</text>
<text x="353" y="260" transform="rotate(-90 353 260)">4</text>
<text x="374" y="262" transform="rotate(-90 374 262)">1/</text>
<text x="375" y="260" transform="rotate(-90 375 260)">4</text>
<text x="385" y="262" transform="rotate(-90 385 262)">3/</text>
<text x="387" y="260" transform="rotate(-90 387 260)">4</text>
<text x="429" y="262" transform="rotate(-90 429 262)">1/</text>
<text x="430" y="260" transform="rotate(-90 430 260)">4</text>
<text x="440" y="262" transform="rotate(-90 440 262)">3/</text>
<text x="442" y="260" transform="rotate(-90 442 260)">4</text>
<text x="241" y="276">1/</text>
<text x="275" y="276">1/</text>
<text x="309" y="276">1/</text>
<text x="347" y="276">1/</text>
<text x="380" y="276">1/</text>
<text x="243" y="277">2</text>
<text x="278" y="277">2</text>
<text x="311" y="277">2</text>
<text x="349" y="277">2</text>
<text x="383" y="277">2</text>
<text x="225" y="299" transform="rotate(-90 225 299)">2</text>
<text x="261" y="299" transform="rotate(-90 261 299)">2</text>
<text x="295" y="299" transform="rotate(-90 295 299)">2</text>
<text x="331" y="299" transform="rotate(-90 331 299)">2</text>
<text x="369" y="299" transform="rotate(-90 369 299)">2</text>
<text x="414" y="299" transform="rotate(-90 414 299)">2</text>
<text x="522" y="299">3/</text>
<text x="223" y="302" transform="rotate(-90 223 302)">1/</text>
<text x="260" y="302" transform="rotate(-90 260 302)">1/</text>
<text x="294" y="302" transform="rotate(-90 294 302)">1/</text>
<text x="330" y="302" transform="rotate(-90 330 302)">1/</text>
<text x="368" y="302" transform="rotate(-90 368 302)">1/</text>
<text x="413" y="302" transform="rotate(-90 413 302)">1/</text>
<text x="526" y="300">16</text>
<text x="522" y="306">3/</text>
<text x="526" y="308">16</text>
<text x="335" y="373">3/</text>
<text x="338" y="375">4</text>
<text x="449" y="382" transform="rotate(-90 449 382)">4</text>
<text x="448" y="385" transform="rotate(-90 448 385)">1/</text>
<text x="457" y="394">1/</text>
<text x="459" y="395">2</text>
<text x="477" y="400" transform="rotate(-90 477 400)">4</text>
<text x="475" y="403" transform="rotate(-90 475 403)">3/</text>
<text x="484" y="413" transform="rotate(-90 484 413)">1/</text>
<text x="486" y="410" transform="rotate(-90 486 410)">2</text>
<text x="475" y="423" transform="rotate(-90 475 423)">3/</text>
<text x="477" y="420" transform="rotate(-90 477 420)">4</text>
<text x="330" y="467">11/</text>
<text x="339" y="467">7/</text>
<text x="334" y="468">16</text>
<text x="342" y="468">16</text>
<text x="329" y="474">9/</text>
<text x="332" y="476">16</text>
<text x="328" y="482">1/</text>
<text x="330" y="483">2</text>
<text x="336" y="482">1/</text>
<text x="338" y="483">8</text>
</g>
<g font-size="4.2">
<text x="823" y="49">3/</text>
<text x="825" y="51">4</text>
<text x="776" y="56">1/</text>
<text x="778" y="57">4</text>
<text x="776" y="62">1/</text>
<text x="778" y="63">4</text>
<text x="823" y="62">3/</text>
<text x="825" y="63">8</text>
<text x="776" y="68">1/</text>
<text x="778" y="70">4</text>
<text x="823" y="68">1/</text>
<text x="825" y="70">2</text>
<text x="772" y="75">1/</text>
<text x="774" y="76">2</text>
<text x="778" y="75">1/</text>
<text x="780" y="76">4</text>
<text x="824" y="75">3/</text>
<text x="826" y="76">8</text>
<text x="772" y="81">1/</text>
<text x="774" y="82">4</text>
<text x="778" y="81">3/</text>
<text x="780" y="82">4</text>
<text x="823" y="81">3/</text>
<text x="825" y="82">4</text>
<text x="769" y="100">3/</text>
<text x="770" y="101">4</text>
<text x="823" y="100">3/</text>
<text x="825" y="101">4</text>
<text x="769" y="106">3/</text>
<text x="770" y="108">4</text>
</g>
<g font-size="4">
<text x="199" y="102">1/</text>
<text x="201" y="104">2</text>
</g>
<g font-size="3.7">
<text x="17" y="551" transform="rotate(-90 17 551)">03:33:07</text>
<text x="17" y="562" transform="rotate(-90 17 562)">2025</text>
<text x="17" y="570" transform="rotate(-90 17 570)">Jul 29</text>
<text x="17" y="593" transform="rotate(-90 17 593)">PRINTED ON</text>
</g>
</svg>
